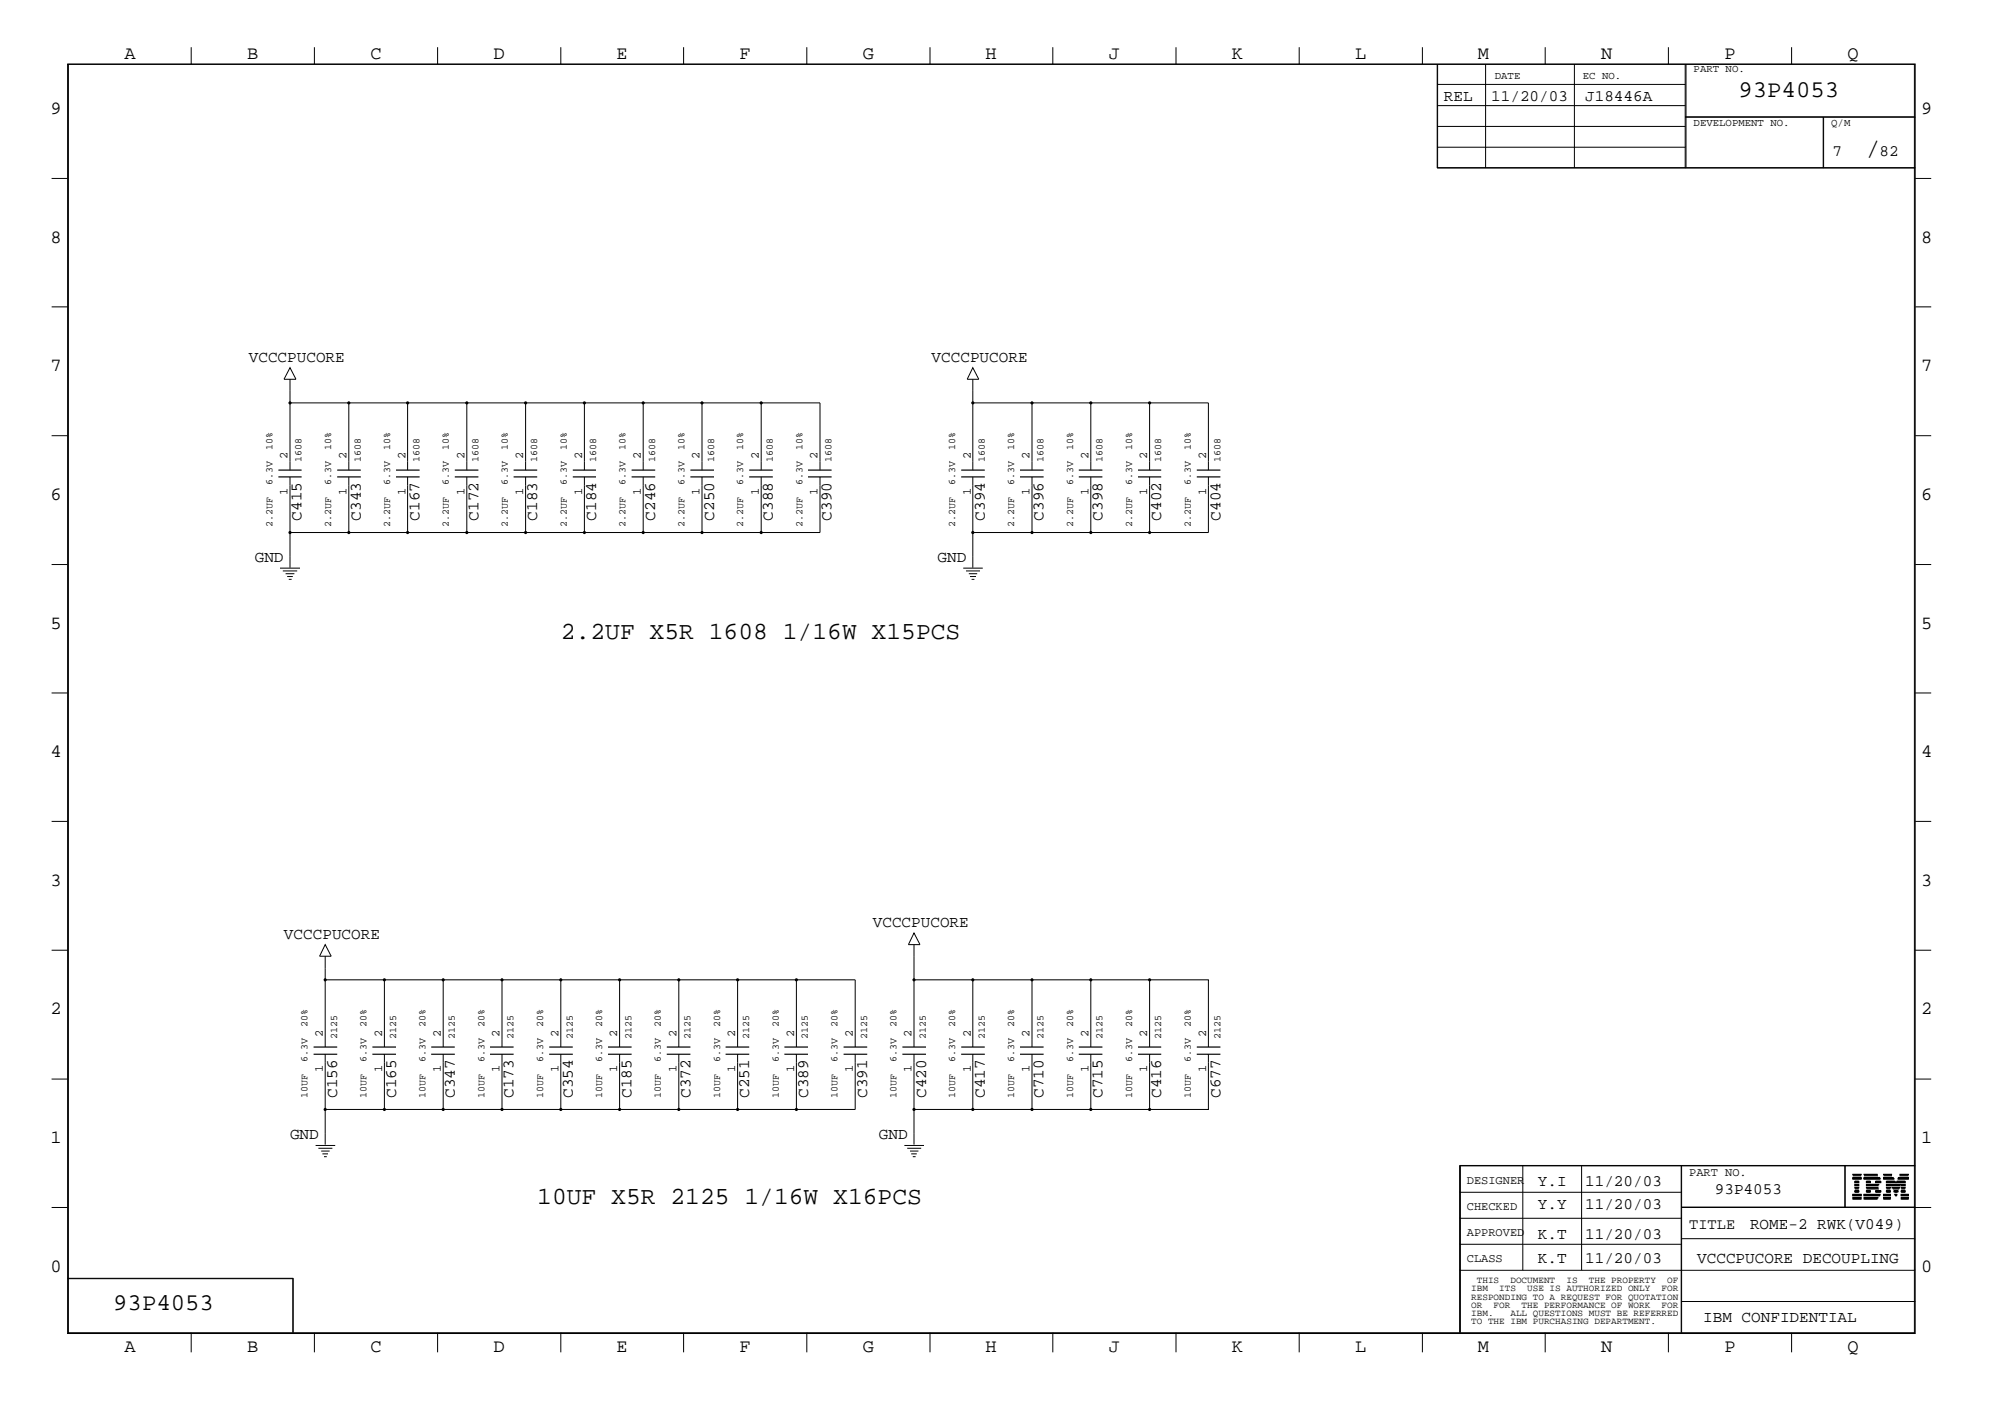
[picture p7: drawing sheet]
<svg xmlns="http://www.w3.org/2000/svg" width="423mm" height="300mm" viewBox="0 0 423 300" stroke-linecap="round" stroke-linejoin="round" font-family="sans-serif">
<g fill="none" stroke="#000" stroke-width=".25">
<path d="M58.9 99.5h4.9M71.4 99.5h5M83.8 99.5h5M96.3 99.5h5M108.7 99.5h5M121.2 99.5h5M133.7 99.5h5M146.1 99.5h5M158.6 99.5h5M171 99.5h5M203.5 99.5h4.9M215.9 99.5h5"/>
<path d="M228.3 99.5h5M240.9 99.5h4.9M253.3 99.5h5M58.9 100.9h4.9M71.4 100.9h5M83.8 100.9h5M96.3 100.9h5M108.7 100.9h5M121.2 100.9h5M133.7 100.9h5M146.1 100.9h5M158.6 100.9h5"/>
<path d="M171 100.9h5M203.5 100.9h4.9M215.9 100.9h5M228.3 100.9h5M240.9 100.9h4.9M253.3 100.9h5M66.4 223.1h5M66.4 221.6h5M78.8 223.1h5M78.8 221.6h5M91.3 223.1h5M91.3 221.6h5"/>
<path d="M103.7 223.1h5M103.7 221.6h5M116.2 223.1h5M116.2 221.6h5M128.7 223.1h5M128.7 221.6h5M141.1 223.1h5M141.1 221.6h5M153.6 223.1h5M153.6 221.6h5M166 223.1h5M166 221.6h5"/>
<path d="M178.6 223.1h5M178.6 221.6h5M191 223.1h5M191 221.6h5M203.5 223.1h4.9M203.5 221.6h4.9M215.9 223.1h5M215.9 221.6h5M228.3 223.1h5M228.3 221.6h5M240.9 223.1h4.9M240.9 221.6h4.9"/>
<path d="M253.3 223.1h5M253.3 221.6h5"/>
</g>
<g fill="none" stroke="#000" stroke-width=".21">
<path d="M14.3 13.5h391.1v268.7h-391.1zM14.5 13.6h390.7v268.4h-390.7zM40.5 10v3.5M66.5 10v3.5M92.6 10v3.5M118.7 10v3.5M144.7 10v3.5M170.8 10v3.5M196.9 10v3.5M222.8 10v3.5M248.9 10v3.5M275 10v3.5"/>
<path d="M301.1 10v3.5M304.2 13.5v22.1h101.2M304.2 17.9h52.5M304.3 13.5v22.1M314.5 13.5v22.1M327.1 10v3.5M333.2 13.5v22.1M353.1 10v3.5M356.7 13.5v22.1M356.9 13.5v22.1M379.2 10v3.5M10.9 37.8h3.4"/>
<path d="M304.2 35.5h101.2M304.2 26.8h52.5M304.2 22.4h52.5M304.3 31.2h52.4M356.7 24.8h48.7M356.7 24.7h48.7M385.9 24.8v10.8M386 24.8v10.8M405.4 37.8h3.4M10.9 64.9h3.4M61.4 77.8l1.3 2.5h-2.6zM205.9 77.8l1.3 2.5h-2.5z"/>
<path d="M405.4 64.9h3.4M10.9 92.2h3.4M61.4 85.3h12.4v14.2M61.4 80.3v19.2M73.8 85.3h12.5v14.2M86.3 85.3h12.5v14.2M98.8 85.3h12.5v14.2M111.3 85.3h12.4v14.2M123.7 85.3h12.4v14.2M136.1 85.3h12.5v14.2M148.6 85.3h12.5v14.2M161.1 85.3h12.5v14.2"/>
<path d="M205.9 85.3h12.5v14.2M205.9 80.3v19.2M218.4 85.3h12.5v14.2M230.9 85.3h12.4v14.2M243.3 85.3h12.5v14.2M405.4 92.2h3.4M10.9 119.5h3.4M61.4 100.9v19.2M73.8 100.9v11.8h-12.4M86.3 100.9v11.8h-12.5M98.8 100.9v11.8h-12.5M111.3 100.9v11.8h-12.5"/>
<path d="M123.7 100.9v11.8h-12.4M136.1 100.9v11.8h-12.4M148.6 100.9v11.8h-12.5M161.1 100.9v11.8h-12.5M173.6 100.9v11.8h-12.5M205.9 100.9v19.2M218.4 100.9v11.8h-12.5M230.9 100.9v11.8h-12.5M243.3 100.9v11.8h-12.4M255.8 100.9v11.8h-12.5M405.4 119.5h3.4M59.3 120.2h4.2"/>
<path d="M59.9 120.8h3M60.5 121.4h1.8M60.8 122h1.2M61.1 122.6h.6M203.9 120.2h4.1M204.5 120.8h2.9M205.1 121.4h1.7M205.3 122h1.3M205.7 122.6h.5M10.9 146.6h3.4M405.4 146.6h3.4M10.9 173.8h3.4"/>
<path d="M405.4 173.8h3.4M68.8 199.9l1.3 2.5h-2.5zM193.5 197.4l1.2 2.5h-2.4zM193.5 199.9v21.7M10.9 201.1h3.4M68.8 202.4v19.2M68.8 207.3h112.2v14.3M81.4 207.3v14.3M93.8 207.3v14.3M106.3 207.3v14.3M118.7 207.3v14.3M131.1 207.3v14.3"/>
<path d="M143.7 207.3v14.3M156.1 207.3v14.3M168.6 207.3v14.3M193.5 207.3h37.4M205.9 207.3v14.3M218.4 207.3v14.3M230.9 207.3h24.9v14.3M230.9 207.3v14.3M243.3 207.3v14.3M405.4 201.1h3.4M10.9 228.3h3.4M68.8 223.1v11.7"/>
<path d="M81.4 234.8h-12.6v7.4M81.4 223.1v11.7M93.8 223.1v11.7M106.3 223.1v11.7M118.7 223.1v11.7M131.1 223.1v11.7M143.7 223.1v11.7M156.1 223.1v11.7M168.6 223.1v11.7M181 223.1v11.7h-99.6M193.5 223.1v19.1M193.5 234.8h37.4"/>
<path d="M205.9 223.1v11.7M218.4 223.1v11.7M230.9 223.1v11.7M243.3 223.1v11.7M255.8 223.1v11.7h-24.9M405.4 228.3h3.4M10.9 255.5h3.4M66.8 242.4h4.2M67.4 243h3M68 243.6h1.8M68.2 244.2h1.2M68.6 244.8h.6"/>
<path d="M191.4 242.4h4.2M192 243h3M192.6 243.6h1.8M192.9 244.2h1.2M193.2 244.8h.6M308.9 246.7h96.5M308.9 257.8h47M308.9 252.3h47M309.1 246.6v35.4M322.3 246.6v22.2M334.8 246.6v22.2M355.9 246.6v35.4"/>
<path d="M355.9 255.4h49.5M355.9 255.5h52.9M390.5 246.6v8.9M390.6 246.6v8.9M392.2 253.7h1.8zM392.2 253.6h1.8zM392.2 253.4l1.8 .1zM392.2 253l1.8 .1zM392.2 252.8l1.8 .1zM392.2 252.7l1.8 .1zM392.2 249.4l1.8 .1zM392.2 249.3l1.8 .1z"/>
<path d="M392.2 249.2l1.8 .1zM392.2 248.8h1.8zM392.2 248.7h1.8zM392.2 248.5l1.8 .1zM392.6 252.3h.8zM392.6 252.1l.8 .1zM392.6 252l.8 .1zM392.6 251.6h.8zM392.6 251.5h.8zM392.6 251.3l.8 .1zM392.6 250.9l.8 .1zM392.6 250.8h.8z"/>
<path d="M392.6 250.6l.8 .1zM392.6 250.2l.8 .1zM392.6 250l.8 .1zM392.6 249.9h.8zM394.5 253.7h2.8zM394.5 253.6h2.9zM394.5 253.4l3 .1zM394.5 248.8h3zM394.5 248.7h2.9zM394.5 248.5l2.8 .1zM394.5 253l3.3 .1zM394.5 252.8l3.4 .1z"/>
<path d="M394.5 252.7l3.4 .1zM394.5 249.4l3.4 .1zM394.5 249.3l3.4 .1zM394.5 249.2l3.3 .1zM395.1 251.6h2.6zM395.1 251.5h2.5zM395.1 251.3l2.4 .1zM395.1 250.9l2.4 .1zM395.1 250.8h2.5zM395.1 250.6l2.6 .1zM395.1 252.3h.8zM395.1 252.1l.8 .1z"/>
<path d="M395.1 252l.8 .1zM395.1 250.2l.8 .1zM395.1 250l.8 .1zM395.1 249.9h.8zM397 252.3h1.1zM397 252.1l1.1 .1zM397 252l1.1 .1zM397 250.2l1.1 .1zM397 250l1.1 .1zM397 249.9h1.1zM398.7 253.7h1.4zM398.7 253.6h1.4z"/>
<path d="M398.7 253.4l1.4 .1zM398.7 253l1.4 .1zM398.7 252.8l1.4 .1zM398.7 252.7l1.4 .1zM398.7 249.4l2.2 .1zM398.7 249.3l2.1 .1zM398.7 249.2l2 .1zM398.7 248.8h1.8zM398.7 248.7h1.8zM398.7 248.5l1.7 .1zM399.3 252.3h.8zM399.3 252.1l.8 .1z"/>
<path d="M399.3 252l.8 .1zM399.3 251.6h.8zM399.3 251.5h.8zM399.3 251.3l.8 .1zM399.3 250.9l.8 .1zM399.3 250.8h.8zM399.3 250.6l.8 .1zM399.3 250.2l1.9 .1zM399.3 250l1.9 .1zM399.3 249.9h1.8zM400.3 250.6l2 .1zM400.4 250.9l1.8 .1z"/>
<path d="M400.4 250.8h1.8zM400.5 251.3l1.6 .1zM400.6 251.5h1.5zM400.6 251.6h1.4zM400.9 252.1l.8 .1zM400.9 252l.8 .1zM401 252.3h.7zM401.1 252.7l.4 .1zM401.2 252.8l.3 .1zM401.2 253l.2 .1zM401.4 250.2l1.9 .1zM401.5 250l1.8 .1z"/>
<path d="M401.5 249.9h1.8zM401.7 249.4l2.2 .1zM401.8 249.3l2.1 .1zM401.8 249.2l2.1 .1zM402.1 248.8h1.8zM402.1 248.7h1.8zM402.2 248.5l1.7 .1zM402.4 253.7h1.5zM402.4 253.6h1.5zM402.4 253.4l1.5 .1zM402.4 253l1.5 .1zM402.4 252.8l1.5 .1z"/>
<path d="M402.4 252.7l1.5 .1zM402.4 252.3h.9zM402.4 252.1l.9 .1zM402.4 252l.9 .1zM402.4 251.6h.9zM402.4 251.5h.9zM402.4 251.3l.9 .1zM402.4 250.9l.9 .1zM402.4 250.8h.9zM402.4 250.6l.9 .1zM405.4 246.6h-96.5v35.4M14.3 270.5h47.8v11.5"/>
<path d="M14.3 270.6h47.8M62 270.5v11.5M308.9 268.8h96.5M308.9 263.3h47M355.9 275.4h49.5M355.9 262.1h49.5M40.5 282v4.2M66.5 282v4.2M92.6 282v4.2M118.7 282v4.2M144.7 282v4.2M170.8 282v4.2"/>
<path d="M196.9 282v4.2M222.8 282v4.2M248.9 282v4.2M275 282v4.2M301.1 282v4.2M327.1 282v4.2M353.1 282v4.2M379.2 282v4.2"/>
</g>
<g fill="#000">
<circle cx="61.4" cy="85.3" r=".34"/>
<circle cx="73.8" cy="85.3" r=".34"/>
<circle cx="86.3" cy="85.3" r=".34"/>
<circle cx="98.8" cy="85.3" r=".34"/>
<circle cx="111.3" cy="85.3" r=".34"/>
<circle cx="123.7" cy="85.3" r=".34"/>
<circle cx="136.1" cy="85.3" r=".34"/>
<circle cx="148.6" cy="85.3" r=".34"/>
<circle cx="161.1" cy="85.3" r=".34"/>
<circle cx="205.9" cy="85.3" r=".34"/>
<circle cx="218.4" cy="85.3" r=".34"/>
<circle cx="230.9" cy="85.3" r=".34"/>
<circle cx="243.3" cy="85.3" r=".34"/>
<circle cx="61.4" cy="112.7" r=".34"/>
<circle cx="73.8" cy="112.7" r=".34"/>
<circle cx="86.3" cy="112.7" r=".34"/>
<circle cx="98.8" cy="112.7" r=".34"/>
<circle cx="111.3" cy="112.7" r=".34"/>
<circle cx="123.7" cy="112.7" r=".34"/>
<circle cx="136.1" cy="112.7" r=".34"/>
<circle cx="148.6" cy="112.7" r=".34"/>
<circle cx="161.1" cy="112.7" r=".34"/>
<circle cx="205.9" cy="112.7" r=".34"/>
<circle cx="218.4" cy="112.7" r=".34"/>
<circle cx="230.9" cy="112.7" r=".34"/>
<circle cx="243.3" cy="112.7" r=".34"/>
<circle cx="68.8" cy="207.3" r=".34"/>
<circle cx="81.4" cy="207.3" r=".34"/>
<circle cx="93.8" cy="207.3" r=".34"/>
<circle cx="106.3" cy="207.3" r=".34"/>
<circle cx="118.7" cy="207.3" r=".34"/>
<circle cx="131.1" cy="207.3" r=".34"/>
<circle cx="143.7" cy="207.3" r=".34"/>
<circle cx="156.1" cy="207.3" r=".34"/>
<circle cx="168.6" cy="207.3" r=".34"/>
<circle cx="193.5" cy="207.3" r=".34"/>
<circle cx="205.9" cy="207.3" r=".34"/>
<circle cx="218.4" cy="207.3" r=".34"/>
<circle cx="230.9" cy="207.3" r=".34"/>
<circle cx="243.3" cy="207.3" r=".34"/>
<circle cx="68.8" cy="234.8" r=".34"/>
<circle cx="81.4" cy="234.8" r=".34"/>
<circle cx="93.8" cy="234.8" r=".34"/>
<circle cx="106.3" cy="234.8" r=".34"/>
<circle cx="118.7" cy="234.8" r=".34"/>
<circle cx="131.1" cy="234.8" r=".34"/>
<circle cx="143.7" cy="234.8" r=".34"/>
<circle cx="156.1" cy="234.8" r=".34"/>
<circle cx="168.6" cy="234.8" r=".34"/>
<circle cx="193.5" cy="234.8" r=".34"/>
<circle cx="205.9" cy="234.8" r=".34"/>
<circle cx="218.4" cy="234.8" r=".34"/>
<circle cx="230.9" cy="234.8" r=".34"/>
<circle cx="243.3" cy="234.8" r=".34"/>
</g>
<g font-size="5.2">
<text x="395" y="32.9">/</text>
<text x="118.7" y="135.1">2.2UF X5R 1608 1/16W X15PCS</text>
<text x="113.7" y="254.8">10UF X5R 2125 1/16W X16PCS</text>
</g>
<g font-size="5.1">
<text x="368" y="20.5">93P4053</text>
<text x="24" y="277.2">93P4053</text>
</g>
<g font-size="4">
<text x="26.3" y="12.5">A</text>
<text x="52.3" y="12.5">B</text>
<text x="78.4" y="12.5">C</text>
<text x="104.5" y="12.5">D</text>
<text x="130.5" y="12.5">E</text>
<text x="156.5" y="12.5">F</text>
<text x="182.6" y="12.5">G</text>
<text x="208.6" y="12.5">H</text>
<text x="234.7" y="12.5">J</text>
<text x="260.8" y="12.5">K</text>
<text x="286.9" y="12.5">L</text>
<text x="312.8" y="12.5">M</text>
<text x="338.9" y="12.5">N</text>
<text x="365" y="12.5">P</text>
<text x="391.1" y="12.5">Q</text>
<text x="10.7" y="24.1">9</text>
<text x="406.7" y="24.1">9</text>
<text x="10.7" y="51.4">8</text>
<text x="406.7" y="51.4">8</text>
<text x="10.7" y="78.6">7</text>
<text x="406.7" y="78.6">7</text>
<text x="10.7" y="105.8">6</text>
<text x="406.7" y="105.8">6</text>
<text x="10.7" y="133.1">5</text>
<text x="406.7" y="133.1">5</text>
<text x="10.7" y="160.2">4</text>
<text x="406.7" y="160.2">4</text>
<text x="10.7" y="187.5">3</text>
<text x="406.7" y="187.5">3</text>
<text x="10.7" y="214.6">2</text>
<text x="406.7" y="214.6">2</text>
<text x="10.7" y="241.9">1</text>
<text x="406.7" y="241.9">1</text>
<text x="10.7" y="269.2">0</text>
<text x="406.7" y="269.2">0</text>
<text x="26.3" y="286.2">A</text>
<text x="52.3" y="286.2">B</text>
<text x="78.4" y="286.2">C</text>
<text x="104.5" y="286.2">D</text>
<text x="130.5" y="286.2">E</text>
<text x="156.5" y="286.2">F</text>
<text x="182.6" y="286.2">G</text>
<text x="208.6" y="286.2">H</text>
<text x="234.7" y="286.2">J</text>
<text x="260.8" y="286.2">K</text>
<text x="286.9" y="286.2">L</text>
<text x="312.8" y="286.2">M</text>
<text x="338.9" y="286.2">N</text>
<text x="365" y="286.2">P</text>
<text x="391.1" y="286.2">Q</text>
</g>
<g font-size="3.4">
<text x="305.6" y="21.4">REL</text>
<text x="315.6" y="21.4">11/20/03</text>
<text x="335.5" y="21.4">J18446A</text>
<text x="387.9" y="32.9">7</text>
<text x="397.8" y="32.9">82</text>
<text x="52.7" y="76.5">VCCCPUCORE</text>
<text x="197.2" y="76.5">VCCCPUCORE</text>
<text x="63.8" y="110.2" transform="rotate(-90 63.8 110.2)">C415</text>
<text x="76.4" y="110.2" transform="rotate(-90 76.4 110.2)">C343</text>
<text x="88.8" y="110.2" transform="rotate(-90 88.8 110.2)">C167</text>
<text x="101.3" y="110.2" transform="rotate(-90 101.3 110.2)">C172</text>
<text x="113.7" y="110.2" transform="rotate(-90 113.7 110.2)">C183</text>
<text x="126.2" y="110.2" transform="rotate(-90 126.2 110.2)">C184</text>
<text x="138.7" y="110.2" transform="rotate(-90 138.7 110.2)">C246</text>
<text x="151.1" y="110.2" transform="rotate(-90 151.1 110.2)">C250</text>
<text x="163.6" y="110.2" transform="rotate(-90 163.6 110.2)">C388</text>
<text x="176" y="110.2" transform="rotate(-90 176 110.2)">C390</text>
<text x="208.4" y="110.2" transform="rotate(-90 208.4 110.2)">C394</text>
<text x="220.9" y="110.2" transform="rotate(-90 220.9 110.2)">C396</text>
<text x="233.3" y="110.2" transform="rotate(-90 233.3 110.2)">C398</text>
<text x="245.8" y="110.2" transform="rotate(-90 245.8 110.2)">C402</text>
<text x="258.3" y="110.2" transform="rotate(-90 258.3 110.2)">C404</text>
<text x="53.9" y="118.9">GND</text>
<text x="198.5" y="118.9">GND</text>
<text x="184.7" y="196.2">VCCCPUCORE</text>
<text x="60.1" y="198.6">VCCCPUCORE</text>
<text x="71.4" y="232.3" transform="rotate(-90 71.4 232.3)">C156</text>
<text x="83.8" y="232.3" transform="rotate(-90 83.8 232.3)">C165</text>
<text x="96.3" y="232.3" transform="rotate(-90 96.3 232.3)">C347</text>
<text x="108.7" y="232.3" transform="rotate(-90 108.7 232.3)">C173</text>
<text x="121.2" y="232.3" transform="rotate(-90 121.2 232.3)">C354</text>
<text x="133.7" y="232.3" transform="rotate(-90 133.7 232.3)">C185</text>
<text x="146.1" y="232.3" transform="rotate(-90 146.1 232.3)">C372</text>
<text x="158.6" y="232.3" transform="rotate(-90 158.6 232.3)">C251</text>
<text x="171" y="232.3" transform="rotate(-90 171 232.3)">C389</text>
<text x="183.6" y="232.3" transform="rotate(-90 183.6 232.3)">C391</text>
<text x="196" y="232.3" transform="rotate(-90 196 232.3)">C420</text>
<text x="208.4" y="232.3" transform="rotate(-90 208.4 232.3)">C417</text>
<text x="220.9" y="232.3" transform="rotate(-90 220.9 232.3)">C710</text>
<text x="233.3" y="232.3" transform="rotate(-90 233.3 232.3)">C715</text>
<text x="245.8" y="232.3" transform="rotate(-90 245.8 232.3)">C416</text>
<text x="258.3" y="232.3" transform="rotate(-90 258.3 232.3)">C677</text>
<text x="61.4" y="241">GND</text>
<text x="186" y="241">GND</text>
<text x="325.5" y="251">Y.I</text>
<text x="335.5" y="251">11/20/03</text>
<text x="325.5" y="255.9">Y.Y</text>
<text x="335.5" y="255.9">11/20/03</text>
<text x="363" y="252.7">93P4053</text>
<text x="325.5" y="262.2">K.T</text>
<text x="335.5" y="262.2">11/20/03</text>
<text x="370.4" y="260.2">ROME-2 RWK(V049)</text>
<text x="325.5" y="267.2">K.T</text>
<text x="335.5" y="267.2">11/20/03</text>
<text x="359.2" y="267.2">VCCCPUCORE DECOUPLING</text>
<text x="360.5" y="279.7">IBM CONFIDENTIAL</text>
</g>
<text font-size="3.2" x="357.5" y="260">TITLE</text>
<g font-size="2.5">
<text x="60.9" y="97.2" transform="rotate(-90 60.9 97.2)">2</text>
<text x="73.3" y="97.2" transform="rotate(-90 73.3 97.2)">2</text>
<text x="85.9" y="97.2" transform="rotate(-90 85.9 97.2)">2</text>
<text x="98.3" y="97.2" transform="rotate(-90 98.3 97.2)">2</text>
<text x="110.7" y="97.2" transform="rotate(-90 110.7 97.2)">2</text>
<text x="123.2" y="97.2" transform="rotate(-90 123.2 97.2)">2</text>
<text x="135.6" y="97.2" transform="rotate(-90 135.6 97.2)">2</text>
<text x="148.1" y="97.2" transform="rotate(-90 148.1 97.2)">2</text>
<text x="160.6" y="97.2" transform="rotate(-90 160.6 97.2)">2</text>
<text x="173.1" y="97.2" transform="rotate(-90 173.1 97.2)">2</text>
<text x="205.5" y="97.2" transform="rotate(-90 205.5 97.2)">2</text>
<text x="217.9" y="97.2" transform="rotate(-90 217.9 97.2)">2</text>
<text x="230.4" y="97.2" transform="rotate(-90 230.4 97.2)">2</text>
<text x="242.8" y="97.2" transform="rotate(-90 242.8 97.2)">2</text>
<text x="255.3" y="97.2" transform="rotate(-90 255.3 97.2)">2</text>
<text x="60.9" y="104.7" transform="rotate(-90 60.9 104.7)">1</text>
<text x="73.3" y="104.7" transform="rotate(-90 73.3 104.7)">1</text>
<text x="85.9" y="104.7" transform="rotate(-90 85.9 104.7)">1</text>
<text x="98.3" y="104.7" transform="rotate(-90 98.3 104.7)">1</text>
<text x="110.7" y="104.7" transform="rotate(-90 110.7 104.7)">1</text>
<text x="123.2" y="104.7" transform="rotate(-90 123.2 104.7)">1</text>
<text x="135.6" y="104.7" transform="rotate(-90 135.6 104.7)">1</text>
<text x="148.1" y="104.7" transform="rotate(-90 148.1 104.7)">1</text>
<text x="160.6" y="104.7" transform="rotate(-90 160.6 104.7)">1</text>
<text x="173.1" y="104.7" transform="rotate(-90 173.1 104.7)">1</text>
<text x="205.5" y="104.7" transform="rotate(-90 205.5 104.7)">1</text>
<text x="217.9" y="104.7" transform="rotate(-90 217.9 104.7)">1</text>
<text x="230.4" y="104.7" transform="rotate(-90 230.4 104.7)">1</text>
<text x="242.8" y="104.7" transform="rotate(-90 242.8 104.7)">1</text>
<text x="255.3" y="104.7" transform="rotate(-90 255.3 104.7)">1</text>
<text x="68.3" y="219.4" transform="rotate(-90 68.3 219.4)">2</text>
<text x="80.9" y="219.4" transform="rotate(-90 80.9 219.4)">2</text>
<text x="93.3" y="219.4" transform="rotate(-90 93.3 219.4)">2</text>
<text x="105.7" y="219.4" transform="rotate(-90 105.7 219.4)">2</text>
<text x="118.2" y="219.4" transform="rotate(-90 118.2 219.4)">2</text>
<text x="130.6" y="219.4" transform="rotate(-90 130.6 219.4)">2</text>
<text x="143.2" y="219.4" transform="rotate(-90 143.2 219.4)">2</text>
<text x="155.6" y="219.4" transform="rotate(-90 155.6 219.4)">2</text>
<text x="168.1" y="219.4" transform="rotate(-90 168.1 219.4)">2</text>
<text x="180.5" y="219.4" transform="rotate(-90 180.5 219.4)">2</text>
<text x="193" y="219.4" transform="rotate(-90 193 219.4)">2</text>
<text x="205.5" y="219.4" transform="rotate(-90 205.5 219.4)">2</text>
<text x="217.9" y="219.4" transform="rotate(-90 217.9 219.4)">2</text>
<text x="230.4" y="219.4" transform="rotate(-90 230.4 219.4)">2</text>
<text x="242.8" y="219.4" transform="rotate(-90 242.8 219.4)">2</text>
<text x="255.3" y="219.4" transform="rotate(-90 255.3 219.4)">2</text>
<text x="68.3" y="226.8" transform="rotate(-90 68.3 226.8)">1</text>
<text x="80.9" y="226.8" transform="rotate(-90 80.9 226.8)">1</text>
<text x="93.3" y="226.8" transform="rotate(-90 93.3 226.8)">1</text>
<text x="105.7" y="226.8" transform="rotate(-90 105.7 226.8)">1</text>
<text x="118.2" y="226.8" transform="rotate(-90 118.2 226.8)">1</text>
<text x="130.6" y="226.8" transform="rotate(-90 130.6 226.8)">1</text>
<text x="143.2" y="226.8" transform="rotate(-90 143.2 226.8)">1</text>
<text x="155.6" y="226.8" transform="rotate(-90 155.6 226.8)">1</text>
<text x="168.1" y="226.8" transform="rotate(-90 168.1 226.8)">1</text>
<text x="180.5" y="226.8" transform="rotate(-90 180.5 226.8)">1</text>
<text x="193" y="226.8" transform="rotate(-90 193 226.8)">1</text>
<text x="205.5" y="226.8" transform="rotate(-90 205.5 226.8)">1</text>
<text x="217.9" y="226.8" transform="rotate(-90 217.9 226.8)">1</text>
<text x="230.4" y="226.8" transform="rotate(-90 230.4 226.8)">1</text>
<text x="242.8" y="226.8" transform="rotate(-90 242.8 226.8)">1</text>
<text x="255.3" y="226.8" transform="rotate(-90 255.3 226.8)">1</text>
<text x="310.5" y="250.6">DESIGNER</text>
<text x="357.5" y="248.8">PART NO.</text>
<text x="310.5" y="256.1">CHECKED</text>
<text x="310.5" y="261.5">APPROVED</text>
<text x="310.5" y="267">CLASS</text>
</g>
<g font-size="2.3">
<text x="316.4" y="16.7">DATE</text>
<text x="335" y="16.7">EC NO.</text>
<text x="358.5" y="15.2">PART NO.</text>
<text x="358.5" y="26.6">DEVELOPMENT NO.</text>
<text x="387.6" y="26.6">Q/M</text>
</g>
<g font-size="2.1">
<text x="57.7" y="95.2" transform="rotate(-90 57.7 95.2)">10%</text>
<text x="70.1" y="95.2" transform="rotate(-90 70.1 95.2)">10%</text>
<text x="82.5" y="95.2" transform="rotate(-90 82.5 95.2)">10%</text>
<text x="95" y="95.2" transform="rotate(-90 95 95.2)">10%</text>
<text x="107.5" y="95.2" transform="rotate(-90 107.5 95.2)">10%</text>
<text x="120" y="95.2" transform="rotate(-90 120 95.2)">10%</text>
<text x="132.4" y="95.2" transform="rotate(-90 132.4 95.2)">10%</text>
<text x="144.9" y="95.2" transform="rotate(-90 144.9 95.2)">10%</text>
<text x="157.3" y="95.2" transform="rotate(-90 157.3 95.2)">10%</text>
<text x="169.8" y="95.2" transform="rotate(-90 169.8 95.2)">10%</text>
<text x="202.2" y="95.2" transform="rotate(-90 202.2 95.2)">10%</text>
<text x="214.6" y="95.2" transform="rotate(-90 214.6 95.2)">10%</text>
<text x="227.2" y="95.2" transform="rotate(-90 227.2 95.2)">10%</text>
<text x="239.6" y="95.2" transform="rotate(-90 239.6 95.2)">10%</text>
<text x="252.1" y="95.2" transform="rotate(-90 252.1 95.2)">10%</text>
<text x="63.8" y="97.7" transform="rotate(-90 63.8 97.7)">1608</text>
<text x="76.4" y="97.7" transform="rotate(-90 76.4 97.7)">1608</text>
<text x="88.8" y="97.7" transform="rotate(-90 88.8 97.7)">1608</text>
<text x="101.3" y="97.7" transform="rotate(-90 101.3 97.7)">1608</text>
<text x="113.7" y="97.7" transform="rotate(-90 113.7 97.7)">1608</text>
<text x="126.2" y="97.7" transform="rotate(-90 126.2 97.7)">1608</text>
<text x="138.7" y="97.7" transform="rotate(-90 138.7 97.7)">1608</text>
<text x="151.1" y="97.7" transform="rotate(-90 151.1 97.7)">1608</text>
<text x="163.6" y="97.7" transform="rotate(-90 163.6 97.7)">1608</text>
<text x="176" y="97.7" transform="rotate(-90 176 97.7)">1608</text>
<text x="208.4" y="97.7" transform="rotate(-90 208.4 97.7)">1608</text>
<text x="220.9" y="97.7" transform="rotate(-90 220.9 97.7)">1608</text>
<text x="233.3" y="97.7" transform="rotate(-90 233.3 97.7)">1608</text>
<text x="245.8" y="97.7" transform="rotate(-90 245.8 97.7)">1608</text>
<text x="258.3" y="97.7" transform="rotate(-90 258.3 97.7)">1608</text>
<text x="57.7" y="102.7" transform="rotate(-90 57.7 102.7)">6.3V</text>
<text x="70.1" y="102.7" transform="rotate(-90 70.1 102.7)">6.3V</text>
<text x="82.5" y="102.7" transform="rotate(-90 82.5 102.7)">6.3V</text>
<text x="95" y="102.7" transform="rotate(-90 95 102.7)">6.3V</text>
<text x="107.5" y="102.7" transform="rotate(-90 107.5 102.7)">6.3V</text>
<text x="120" y="102.7" transform="rotate(-90 120 102.7)">6.3V</text>
<text x="132.4" y="102.7" transform="rotate(-90 132.4 102.7)">6.3V</text>
<text x="144.9" y="102.7" transform="rotate(-90 144.9 102.7)">6.3V</text>
<text x="157.3" y="102.7" transform="rotate(-90 157.3 102.7)">6.3V</text>
<text x="169.8" y="102.7" transform="rotate(-90 169.8 102.7)">6.3V</text>
<text x="202.2" y="102.7" transform="rotate(-90 202.2 102.7)">6.3V</text>
<text x="214.6" y="102.7" transform="rotate(-90 214.6 102.7)">6.3V</text>
<text x="227.2" y="102.7" transform="rotate(-90 227.2 102.7)">6.3V</text>
<text x="239.6" y="102.7" transform="rotate(-90 239.6 102.7)">6.3V</text>
<text x="252.1" y="102.7" transform="rotate(-90 252.1 102.7)">6.3V</text>
<text x="57.7" y="111.4" transform="rotate(-90 57.7 111.4)">2.2UF</text>
<text x="70.1" y="111.4" transform="rotate(-90 70.1 111.4)">2.2UF</text>
<text x="82.5" y="111.4" transform="rotate(-90 82.5 111.4)">2.2UF</text>
<text x="95" y="111.4" transform="rotate(-90 95 111.4)">2.2UF</text>
<text x="107.5" y="111.4" transform="rotate(-90 107.5 111.4)">2.2UF</text>
<text x="120" y="111.4" transform="rotate(-90 120 111.4)">2.2UF</text>
<text x="132.4" y="111.4" transform="rotate(-90 132.4 111.4)">2.2UF</text>
<text x="144.9" y="111.4" transform="rotate(-90 144.9 111.4)">2.2UF</text>
<text x="157.3" y="111.4" transform="rotate(-90 157.3 111.4)">2.2UF</text>
<text x="169.8" y="111.4" transform="rotate(-90 169.8 111.4)">2.2UF</text>
<text x="202.2" y="111.4" transform="rotate(-90 202.2 111.4)">2.2UF</text>
<text x="214.6" y="111.4" transform="rotate(-90 214.6 111.4)">2.2UF</text>
<text x="227.2" y="111.4" transform="rotate(-90 227.2 111.4)">2.2UF</text>
<text x="239.6" y="111.4" transform="rotate(-90 239.6 111.4)">2.2UF</text>
<text x="252.1" y="111.4" transform="rotate(-90 252.1 111.4)">2.2UF</text>
<text x="65.1" y="217.3" transform="rotate(-90 65.1 217.3)">20%</text>
<text x="71.4" y="219.9" transform="rotate(-90 71.4 219.9)">2125</text>
<text x="77.6" y="217.3" transform="rotate(-90 77.6 217.3)">20%</text>
<text x="83.8" y="219.9" transform="rotate(-90 83.8 219.9)">2125</text>
<text x="90.1" y="217.3" transform="rotate(-90 90.1 217.3)">20%</text>
<text x="96.3" y="219.9" transform="rotate(-90 96.3 219.9)">2125</text>
<text x="102.5" y="217.3" transform="rotate(-90 102.5 217.3)">20%</text>
<text x="108.7" y="219.9" transform="rotate(-90 108.7 219.9)">2125</text>
<text x="115" y="217.3" transform="rotate(-90 115 217.3)">20%</text>
<text x="121.2" y="219.9" transform="rotate(-90 121.2 219.9)">2125</text>
<text x="127.4" y="217.3" transform="rotate(-90 127.4 217.3)">20%</text>
<text x="133.7" y="219.9" transform="rotate(-90 133.7 219.9)">2125</text>
<text x="139.9" y="217.3" transform="rotate(-90 139.9 217.3)">20%</text>
<text x="146.1" y="219.9" transform="rotate(-90 146.1 219.9)">2125</text>
<text x="152.4" y="217.3" transform="rotate(-90 152.4 217.3)">20%</text>
<text x="158.6" y="219.9" transform="rotate(-90 158.6 219.9)">2125</text>
<text x="164.8" y="217.3" transform="rotate(-90 164.8 217.3)">20%</text>
<text x="171" y="219.9" transform="rotate(-90 171 219.9)">2125</text>
<text x="177.3" y="217.3" transform="rotate(-90 177.3 217.3)">20%</text>
<text x="183.6" y="219.9" transform="rotate(-90 183.6 219.9)">2125</text>
<text x="189.7" y="217.3" transform="rotate(-90 189.7 217.3)">20%</text>
<text x="196" y="219.9" transform="rotate(-90 196 219.9)">2125</text>
<text x="202.2" y="217.3" transform="rotate(-90 202.2 217.3)">20%</text>
<text x="208.4" y="219.9" transform="rotate(-90 208.4 219.9)">2125</text>
<text x="214.6" y="217.3" transform="rotate(-90 214.6 217.3)">20%</text>
<text x="220.9" y="219.9" transform="rotate(-90 220.9 219.9)">2125</text>
<text x="227.2" y="217.3" transform="rotate(-90 227.2 217.3)">20%</text>
<text x="233.3" y="219.9" transform="rotate(-90 233.3 219.9)">2125</text>
<text x="239.6" y="217.3" transform="rotate(-90 239.6 217.3)">20%</text>
<text x="245.8" y="219.9" transform="rotate(-90 245.8 219.9)">2125</text>
<text x="252.1" y="217.3" transform="rotate(-90 252.1 217.3)">20%</text>
<text x="258.3" y="219.9" transform="rotate(-90 258.3 219.9)">2125</text>
<text x="65.1" y="224.8" transform="rotate(-90 65.1 224.8)">6.3V</text>
<text x="77.6" y="224.8" transform="rotate(-90 77.6 224.8)">6.3V</text>
<text x="90.1" y="224.8" transform="rotate(-90 90.1 224.8)">6.3V</text>
<text x="102.5" y="224.8" transform="rotate(-90 102.5 224.8)">6.3V</text>
<text x="115" y="224.8" transform="rotate(-90 115 224.8)">6.3V</text>
<text x="127.4" y="224.8" transform="rotate(-90 127.4 224.8)">6.3V</text>
<text x="139.9" y="224.8" transform="rotate(-90 139.9 224.8)">6.3V</text>
<text x="152.4" y="224.8" transform="rotate(-90 152.4 224.8)">6.3V</text>
<text x="164.8" y="224.8" transform="rotate(-90 164.8 224.8)">6.3V</text>
<text x="177.3" y="224.8" transform="rotate(-90 177.3 224.8)">6.3V</text>
<text x="189.7" y="224.8" transform="rotate(-90 189.7 224.8)">6.3V</text>
<text x="202.2" y="224.8" transform="rotate(-90 202.2 224.8)">6.3V</text>
<text x="214.6" y="224.8" transform="rotate(-90 214.6 224.8)">6.3V</text>
<text x="227.2" y="224.8" transform="rotate(-90 227.2 224.8)">6.3V</text>
<text x="239.6" y="224.8" transform="rotate(-90 239.6 224.8)">6.3V</text>
<text x="252.1" y="224.8" transform="rotate(-90 252.1 224.8)">6.3V</text>
<text x="65.1" y="232.3" transform="rotate(-90 65.1 232.3)">10UF</text>
<text x="77.6" y="232.3" transform="rotate(-90 77.6 232.3)">10UF</text>
<text x="90.1" y="232.3" transform="rotate(-90 90.1 232.3)">10UF</text>
<text x="102.5" y="232.3" transform="rotate(-90 102.5 232.3)">10UF</text>
<text x="115" y="232.3" transform="rotate(-90 115 232.3)">10UF</text>
<text x="127.4" y="232.3" transform="rotate(-90 127.4 232.3)">10UF</text>
<text x="139.9" y="232.3" transform="rotate(-90 139.9 232.3)">10UF</text>
<text x="152.4" y="232.3" transform="rotate(-90 152.4 232.3)">10UF</text>
<text x="164.8" y="232.3" transform="rotate(-90 164.8 232.3)">10UF</text>
<text x="177.3" y="232.3" transform="rotate(-90 177.3 232.3)">10UF</text>
<text x="189.7" y="232.3" transform="rotate(-90 189.7 232.3)">10UF</text>
<text x="202.2" y="232.3" transform="rotate(-90 202.2 232.3)">10UF</text>
<text x="214.6" y="232.3" transform="rotate(-90 214.6 232.3)">10UF</text>
<text x="227.2" y="232.3" transform="rotate(-90 227.2 232.3)">10UF</text>
<text x="239.6" y="232.3" transform="rotate(-90 239.6 232.3)">10UF</text>
<text x="252.1" y="232.3" transform="rotate(-90 252.1 232.3)">10UF</text>
</g>
<g font-size="2">
<text x="311.4" y="273.2">IBM</text>
<text x="311.4" y="275">RESPONDING TO A REQUEST FOR QUOTATION</text>
<text x="312.6" y="271.4">THIS</text>
<text x="317.3" y="273.2">ITS</text>
<text x="319.7" y="271.4">DOCUMENT</text>
<text x="323.3" y="273.2">USE IS AUTHORIZED ONLY</text>
<text x="331.6" y="271.4">IS</text>
<text x="336.3" y="271.4">THE PROPERTY</text>
<text x="351.7" y="273.2">FOR</text>
<text x="352.9" y="271.4">OF</text>
<text x="311.4" y="276.7">OR</text>
<text x="311.4" y="278.6">IBM.</text>
<text x="311.4" y="280.2">TO THE IBM PURCHASING DEPARTMENT.</text>
<text x="316.1" y="276.7">FOR</text>
<text x="319.7" y="278.6">ALL QUESTIONS MUST BE REFERRED</text>
<text x="322.1" y="276.7">THE PERFORMANCE OF WORK</text>
<text x="351.7" y="276.7">FOR</text>
</g>
</svg>
